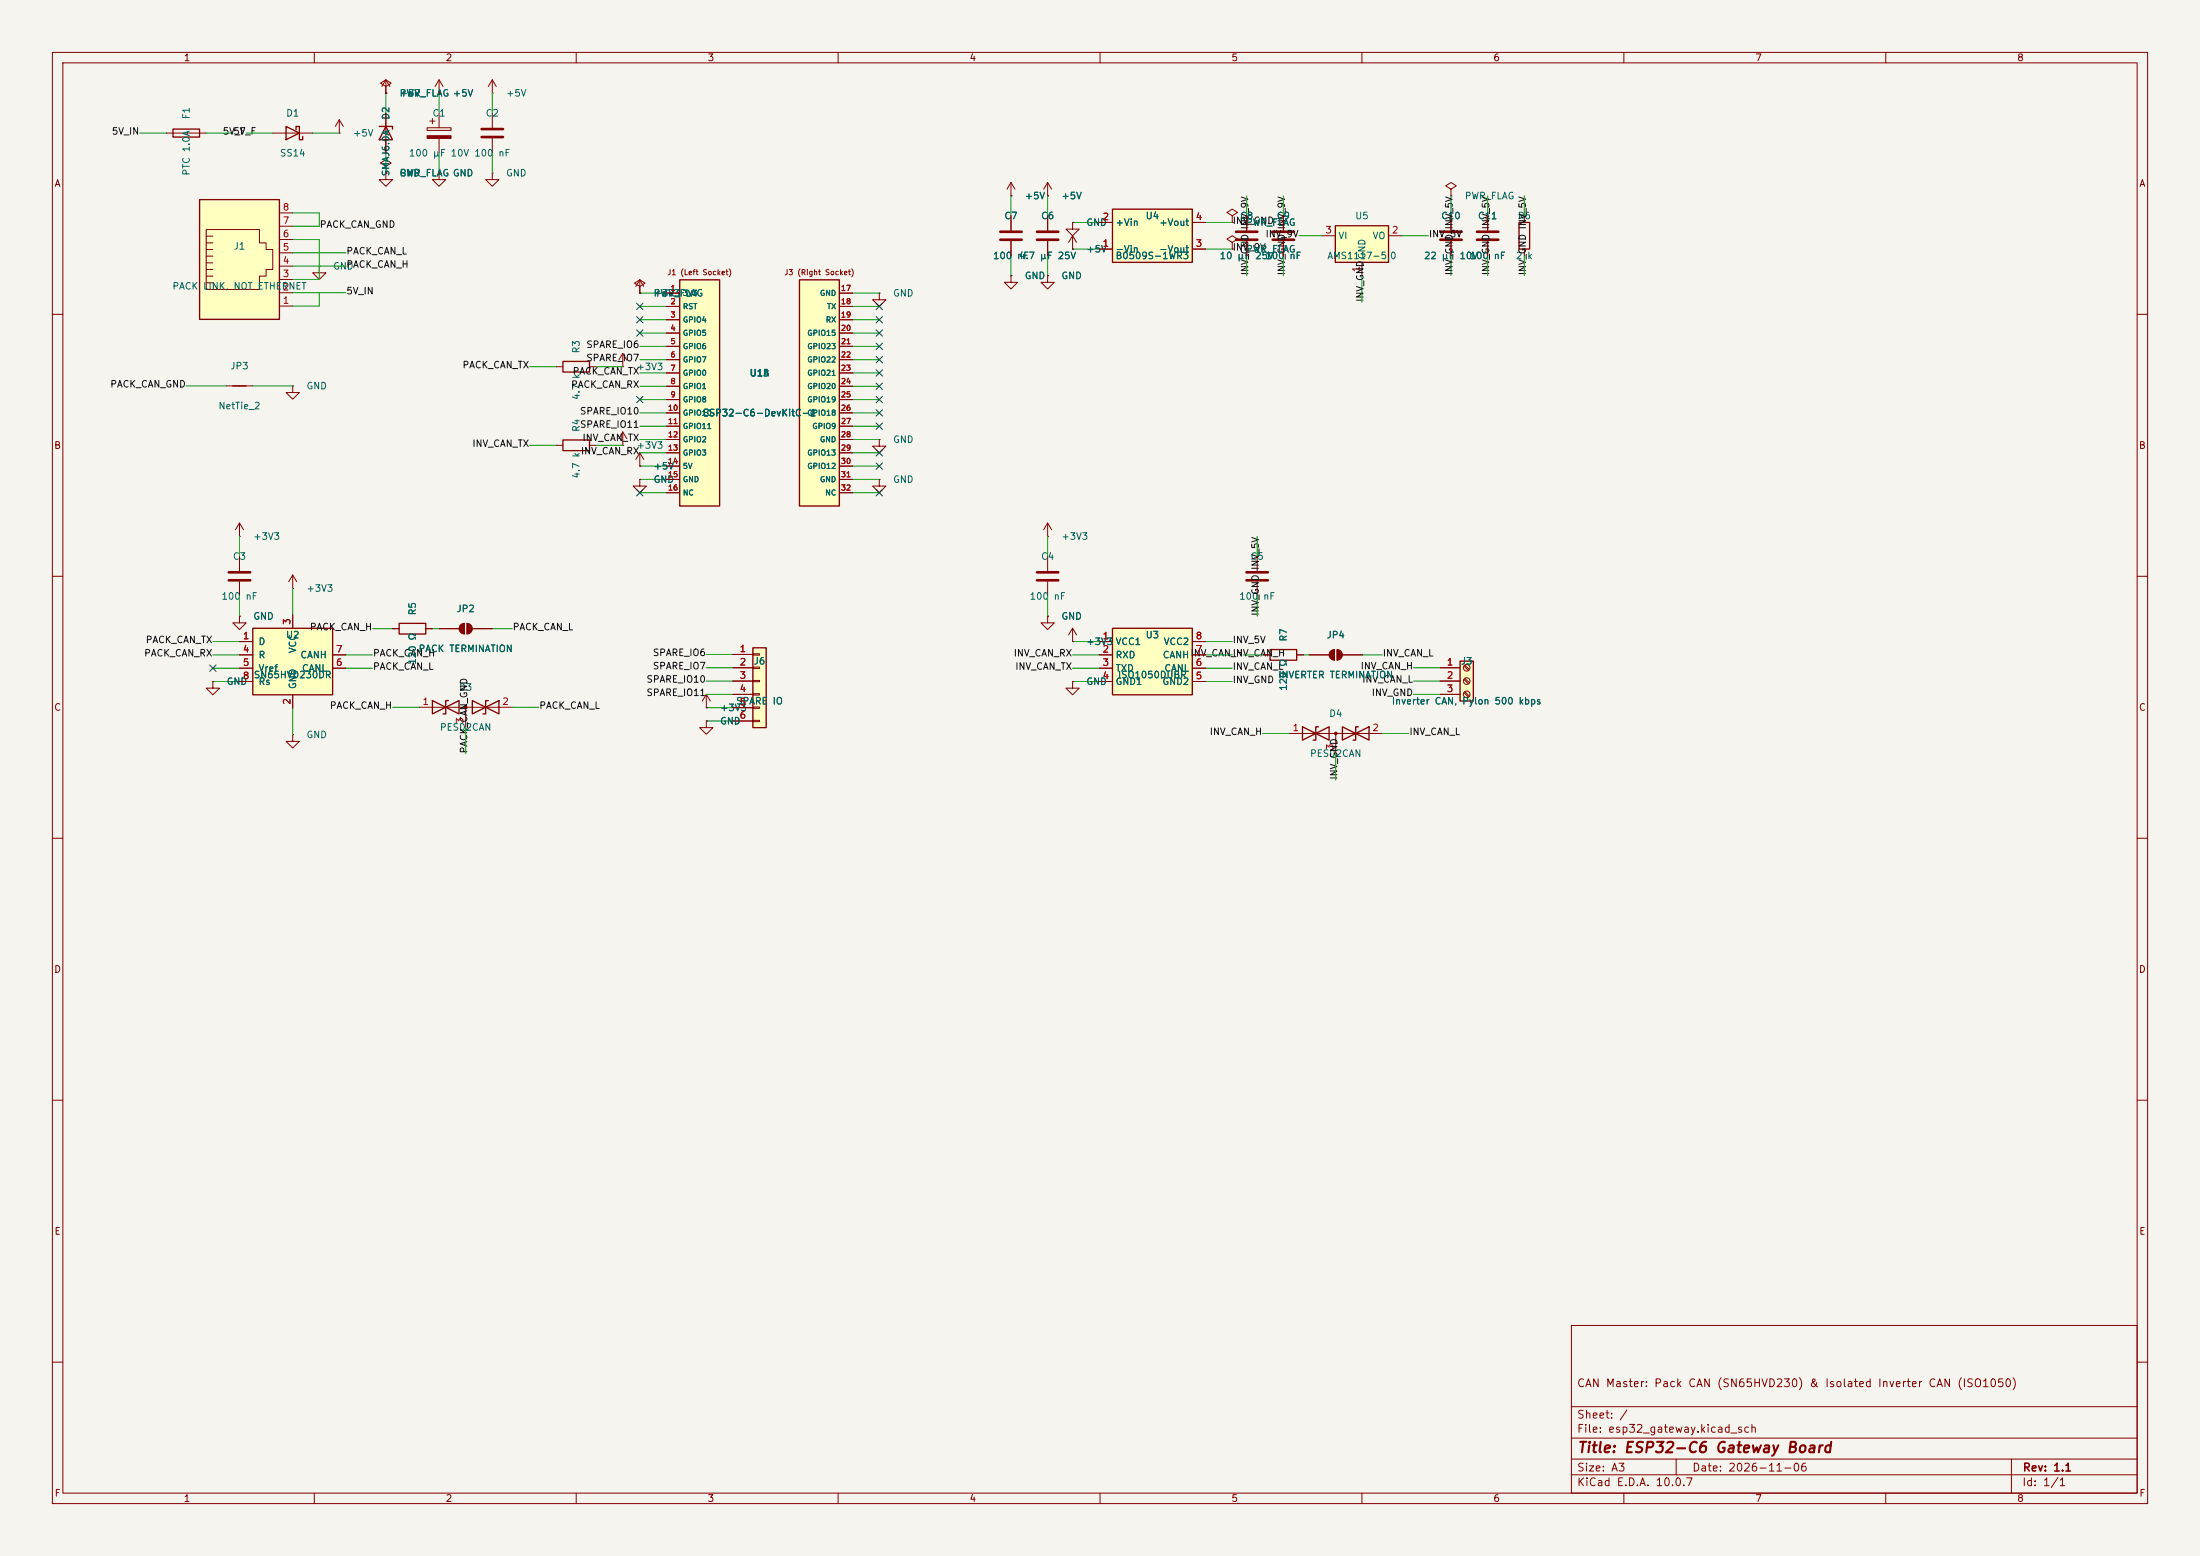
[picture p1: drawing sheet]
<svg xmlns="http://www.w3.org/2000/svg" width="420mm" height="297mm" viewBox="0 0 420 297" stroke-linecap="round" stroke-linejoin="round" font-family="sans-serif">
<path d="M0 0h420v297h-420z" fill="#f5f4ef" stroke="#f5f4ef" stroke-width=".19"/>
<g fill="none" stroke="#840000" stroke-width=".19">
<path d="M10 10h400v277h-400zM12 12h396v273h-396zM60 10v2M110 10v2M160 10v2M210 10v2M260 10v2M310 10v2M360 10v2M204.8 47.5h.1M204.8 45l-.8 1.3M204.8 45l.7 1.3"/>
<path d="M204.8 45v2.5M10 60h2M408 60h2M10 110h2M408 110h2M134.8 137.6v1.3h1.3l-1.3 1.3-1.2-1.3h1.2M134.8 137.6h.1M10 160h2M408 160h2M10 210h2M408 210h2M300 253h108v32h-108z"/>
<path d="M10 260h2M300 278.5h108M300 274.5h108M300 268.5h108M320 278.5v3M384 278.5v6.5M408 260h2M60 285v2M110 285v2M160 285v2M210 285v2M260 285v2"/>
<path d="M300 281.5h108M310 285v2M360 285v2"/>
</g>
<path d="M129.8 53.4h7.6v43.2h-7.6z" fill="#ffffc2"/>
<path d="M129.8 53.4h7.6v43.2h-7.6z" fill="none" stroke="#840000" stroke-width=".25"/>
<g fill="none" stroke="#840000" stroke-width=".19">
<path d="M122.1 54.7l1.1-.7-1.1-.6-1 .6 1 .7v1.3M122.1 56h.1M127.2 56h2.6M127.2 58.5h2.6M204.8 42.5v1.2h1.2l-1.2 1.3-1.3-1.3h1.3M204.8 42.5h.1M127.2 61h2.6M127.2 63.6h2.6M127.2 66.1h2.6M127.2 68.7h2.6M127.2 71.2h2.6M127.2 73.7h2.6"/>
<path d="M127.2 76.3h2.6M127.2 78.8h2.6M122.1 89h.1M122.1 86.4l-.7 1.3M122.1 86.4l.8 1.3M122.1 86.4v2.6M127.2 81.4h2.6M127.2 83.9h2.6M127.2 86.4h2.6M127.2 89h2.6M127.2 91.5h2.6M127.2 94.1h2.6"/>
</g>
<path d="M212.4 39.9h15.2v10.2h-15.2z" fill="#ffffc2"/>
<path d="M212.4 39.9h15.2v10.2h-15.2z" fill="none" stroke="#840000" stroke-width=".25"/>
<g fill="none" stroke="#840000" stroke-width=".19">
<path d="M200 37.4h.1M200 34.8v2.6M200 34.8l-.8 1.3M200 34.8l.8 1.3M122.1 56h.1M122.1 53.4l-.7 1.3M122.1 53.4l.8 1.3M122.1 53.4v2.6M193 52.6v1.3h1.3l-1.3 1.3-1.3-1.3h1.3M193 52.6h.1M193 41.2v2.8M193 46v2.8"/>
<path d="M200 52.6v1.3h1.3l-1.3 1.3-1.3-1.3h1.3M200 52.6h.1M200 41.2v2.8M200 46v2.8M209.8 47.5h2.6M209.8 42.5h2.6M227.6 47.5h2.6M227.6 42.5h2.6"/>
</g>
<path d="M191 44.2h4M191 45.8h4M198 44.2h4M198 45.8h4" fill="none" stroke="#840000" stroke-width=".51"/>
<path d="M152.6 53.4h7.6v43.2h-7.6z" fill="#ffffc2"/>
<path d="M152.6 53.4h7.6v43.2h-7.6z" fill="none" stroke="#840000" stroke-width=".25"/>
<g fill="none" stroke="#840000" stroke-width=".19">
<path d="M193 37.4h.1M193 34.8l-.8 1.3M193 34.8l.8 1.3M193 34.8v2.6M160.2 56h2.6M160.2 58.5h2.6M160.2 61h2.6M160.2 63.6h2.6M160.2 66.1h2.6M160.2 68.7h2.6M160.2 71.2h2.6M160.2 73.7h2.6"/>
<path d="M160.2 76.3h2.6M160.2 78.8h2.6M160.2 81.4h2.6M160.2 83.9h2.6M160.2 86.4h2.6M160.2 89h2.6M160.2 91.5h2.6M160.2 94.1h2.6"/>
</g>
<path d="M143.7 123.6h2.6v15.3h-2.6z" fill="#ffffc2"/>
<path d="M107.5 69h5v2h-5zM107.5 84h5v2h-5zM76.2 119h5.1v2h-5.1zM82.5 133.7l5.1 2.6v-2.6l-5.1 2.6zM85.6 133.7h-.5v2.6h-.5M90.2 133.7l5 2.6v-2.6l-5 2.6zM93.2 133.7h-.5v2.6h-.5M143.7 123.6h2.6v15.3h-2.6zM242.5 124h5v2h-5z" fill="none" stroke="#840000" stroke-width=".25"/>
<g fill="none" stroke="#840000" stroke-width=".19">
<path d="M235.2 41.2l1.1-.6-1.1-.7-1 .7 1 .6v1.3M235.2 42.5h.1M235.2 46.3l1.1-.7-1.1-.6-1 .6 1 .7v1.2M235.2 47.5h.1M238 41.2v2.8M238 46v2.8M245 41.2v2.8M245 46v2.8M106.2 70h1.3M112.5 70h1.3M118.9 70h.1M118.9 67.5l-.8 1.2"/>
<path d="M118.9 67.5l.8 1.2M118.9 67.5v2.5M45.7 99.8l-.7 1.3M45.7 99.8l.8 1.3M45.7 99.8v2.6M106.2 85h1.3M112.5 85h1.3M118.9 85h.1M118.9 82.5v2.5M118.9 82.5l-.8 1.2M118.9 82.5l.8 1.2M122.1 91.5v1.3h1.3l-1.3 1.3-1.2-1.3h1.2"/>
<path d="M122.1 91.5h.1M45.7 102.4h.1M45.7 117.6v1.3h1.3l-1.3 1.3-1.3-1.3h1.3M45.7 117.6h.1M45.7 106.2v2.8M45.7 111v2.8M55.9 112.3h.1M55.9 109.8l-.8 1.2M55.9 109.8l.7 1.2M55.9 109.8v2.5M74.9 120h1.3M81.3 120h1.2"/>
<path d="M83.8 120h3.8M88.6 119v2M89.2 119v2M90.2 120h3.8M80 135h17.8M88.9 135v3.8M134.8 135.1h.1M134.8 132.5l-.7 1.3M134.8 132.5l.8 1.3M134.8 132.5v2.6M139.9 124.9h3.8M139.9 127.5h3.8"/>
<path d="M139.9 130h3.8M139.9 132.5h3.8M139.9 135.1h3.8M139.9 137.6h3.8M143.7 124.8h1.3v.2h-1.3zM143.7 127.3h1.3v.3h-1.3zM143.7 129.9h1.3v.2h-1.3zM143.7 132.4h1.3v.3h-1.3zM143.7 135h1.3v.2h-1.3zM143.7 137.5h1.3v.2h-1.3zM241.2 125h1.3M247.5 125h1.3"/>
<path d="M249.9 125h3.8M254.7 124v2M255.3 124v2M256.3 125h3.8"/>
</g>
<path d="M236 44.2h4M236 45.8h4M243 44.2h4M243 45.8h4M43.7 109.2h4.1M43.7 110.8h4.1" fill="none" stroke="#840000" stroke-width=".51"/>
<g fill="#840000" stroke="#840000" stroke-width=".19">
<path d="M254 124.3l.7-.3v2a1.02 1.02 0 0 1-.9-.6 1.02 1.02 0 0 1 .2-1.1z"/>
<path d="M255.3 124a1.02 1.02 0 0 1 1 1 1.02 1.02 0 0 1-1 1z"/>
<path d="M87.9 119.3l.7-.3v2a1.02 1.02 0 0 1-.9-.6 1.02 1.02 0 0 1 .2-1.1z"/>
<path d="M89.2 119a1.02 1.02 0 0 1 1 1 1.02 1.02 0 0 1-1 1z"/>
<circle cx="88.9" cy="135" r=".25"/>
</g>
<path d="M48.3 119.9h15.2v12.7h-15.2z" fill="#ffffc2"/>
<path d="M290 42.5h2v5h-2zM48.3 119.9h15.2v12.7h-15.2zM248.7 138.7l5 2.6v-2.6l-5 2.6zM251.7 138.7h-.5v2.6h-.5M256.3 138.7l5.1 2.6v-2.6l-5.1 2.6zM259.3 138.7h-.5v2.6h-.5" fill="none" stroke="#840000" stroke-width=".25"/>
<g fill="none" stroke="#840000" stroke-width=".19">
<path d="M291 41.2v1.3M291 47.5v1.3M55.9 117.4v2.5M40.6 130.1v1.2h1.3l-1.3 1.3-1.2-1.3h1.2M40.6 130.1h.1M45.7 122.5h2.6M45.7 125h2.6M45.7 127.5h2.6M45.7 130.1h2.6M55.9 132.6v2.6M63.5 125h2.5M63.5 127.5h2.5"/>
<path d="M246.1 140h17.8M255 140v3.8M55.9 140.2v1.3h1.2l-1.2 1.3-1.3-1.3h1.3M55.9 140.2h.1"/>
</g>
<circle cx="255" cy="140" r=".25" fill="#840000" stroke="#840000" stroke-width=".19"/>
<path d="M278.7 126.2h2.6v7.6h-2.6z" fill="#ffffc2"/>
<path d="M278.7 126.2h2.6v7.6h-2.6z" fill="none" stroke="#840000" stroke-width=".25"/>
<g fill="none" stroke="#840000" stroke-width=".19">
<path d="M240 106.2v2.8M240 111v2.8M274.9 127.5h3.8M274.9 130h3.8M274.9 132.5h3.8M279.5 127.1l.8 .9M279.5 129.7l.8 .8M279.5 132.2l.8 .8M279.6 127l.9 .8M279.6 129.5l.9 .8M279.6 132l.9 .9"/>
<circle cx="280" cy="127.5" r=".63"/>
<circle cx="280" cy="130" r=".63"/>
<circle cx="280" cy="132.5" r=".63"/>
</g>
<path d="M238 109.2h4M238 110.8h4" fill="none" stroke="#840000" stroke-width=".51"/>
<path d="M212.4 119.9h15.2v12.7h-15.2z" fill="#ffffc2"/>
<path d="M33 24.6h5.1v1.6h-5.1zM54.6 24.1l2.5 1.3-2.5 1.3zM56.5 24.8v-.7h.6v2.6h.7v-.7M212.4 119.9h15.2v12.7h-15.2z" fill="none" stroke="#840000" stroke-width=".25"/>
<g fill="none" stroke="#840000" stroke-width=".19">
<path d="M31.7 25.4h7.7M52.1 25.4h7.6M73.7 33v1.3h1.2l-1.2 1.3-1.3-1.3h1.3M73.7 33h.1M61 50.8v1.3h1.2l-1.2 1.2-1.3-1.2h1.3M61 50.8h.1M167.9 56v1.2h1.2l-1.2 1.3-1.3-1.3h1.3M167.9 56h.1M55.9 73.7v1.2h1.2l-1.2 1.3-1.3-1.3h1.3M55.9 73.7h.1M167.9 91.5v1.3h1.2l-1.2 1.3-1.3-1.3h1.3M167.9 91.5h.1"/>
<path d="M167.9 83.9v1.3h1.2l-1.2 1.2-1.3-1.2h1.3M167.9 83.9h.1M200 99.8v2.6M200 99.8l-.8 1.3M200 99.8l.8 1.3M200 117.6v1.3h1.3l-1.3 1.3-1.3-1.3h1.3M200 117.6h.1M200 102.4h.1M200 106.2v2.8M200 111v2.8M204.8 119.9l-.8 1.3M204.8 119.9l.7 1.3"/>
<path d="M204.8 119.9v2.6M204.8 122.5h.1M204.8 130.1v1.2h1.2l-1.2 1.3-1.3-1.3h1.3M204.8 130.1h.1M209.8 122.5h2.6M209.8 125h2.6M209.8 127.5h2.6M209.8 130.1h2.6M227.6 122.5h2.6M227.6 125h2.6M227.6 127.5h2.6M227.6 130.1h2.6"/>
</g>
<path d="M198 109.2h4M198 110.8h4" fill="none" stroke="#840000" stroke-width=".51"/>
<path d="M254.9 43.1h10.2v7h-10.2z" fill="#ffffc2"/>
<path d="M72.4 24.1h2.5v.5M73.7 24.1l1.2 2.6h-2.5zM254.9 43.1h10.2v7h-10.2zM44.4 73.7h2.6" fill="none" stroke="#840000" stroke-width=".25"/>
<g fill="none" stroke="#840000" stroke-width=".19">
<path d="M73.7 16.5l1-.6-1-.7-1.1 .7 1.1 .6v1.3M73.7 17.8h.1M73.7 15.2l-.8 1.3M73.7 15.2l.7 1.3M73.7 15.2v2.6M83.8 17.8h.1M83.8 15.2v2.6M83.8 15.2l-.7 1.3M83.8 15.2l.8 1.3M64.8 25.4h.1M64.8 22.9l-.8 1.2M64.8 22.9l.7 1.2"/>
<path d="M64.8 22.9v2.5M73.7 31.8l1-.7-1-.6-1.1 .6 1.1 .7v1.2M73.7 33h.1M73.7 21.6v7.6M81.5 24.4h4.6v.5h-4.6zM82 23.1h1.1M82.5 22.6v1M83.8 33v1.3h1.3l-1.3 1.3-1.3-1.3h1.3M83.8 33h.1M83.8 21.6v2.8M83.8 26.4v2.8M94 21.6v2.8"/>
<path d="M94 26.4v2.8M277 36.1l1-.6-1-.7-1 .7 1 .6v1.3M277 37.4h.1M252.4 45h2.5M260 50.1v2.5M265.1 45h2.5M284 41.2v2.8M284 46v2.8M43.2 73.7h5.1"/>
</g>
<path d="M81.5 25.9h4.6v.5h-4.6z" fill="#840000" stroke="#840000" stroke-width=".19"/>
<path d="M91.9 24.6h4.1M91.9 26.2h4.1M282 44.2h4M282 45.8h4" fill="none" stroke="#840000" stroke-width=".51"/>
<path d="M38.1 38.1h15.2v22.9h-15.2z" fill="#ffffc2"/>
<g fill="none" stroke="#840000" stroke-width=".19">
<path d="M73.7 17.8h.1M83.8 17.8h.1M94 17.8h.1M94 15.2l-.8 1.3M94 15.2l.7 1.3M94 15.2v2.6M73.7 33h.1M73.7 21.6v2.5M73.7 26.7v2.5M83.8 33h.1M94 33v1.3h1.2l-1.2 1.3-1.3-1.3h1.3M94 33h.1"/>
<path d="M193 37.4h.1M200 37.4h.1M39.4 48.9h1.2M39.4 50.2h1.2M39.4 51.4h1.2M39.4 52.7h1.2M39.4 54h1.2M39.4 43.8h10.1v2.6h1.3v1.2h1.3v3.8h-1.3v1.3h-1.3v2.5h-10.1zM39.4 47.6h1.2M39.4 45.1h1.2M39.4 46.4h1.2M53.3 58.4h2.6"/>
<path d="M53.3 55.9h2.6M53.3 53.3h2.6M53.3 50.8h2.6M53.3 48.3h2.6M53.3 45.7h2.6M53.3 43.2h2.6M53.3 40.6h2.6M122.1 56h.1M127.2 56h2.6M127.2 58.5h2.6M160.2 56h2.6M160.2 58.5h2.6"/>
<path d="M193 52.6h.1M193 41.2v2.8M193 46v2.8M200 52.6h.1M200 41.2v2.8M200 46v2.8M204.8 47.5h.1M204.8 42.5h.1M209.8 47.5h2.6M209.8 42.5h2.6M227.6 47.5h2.6M227.6 42.5h2.6"/>
<path d="M235.2 42.5h.1M235.2 47.5h.1M238 41.2v2.8M238 46v2.8M245 41.2v2.8M245 46v2.8M277 41.2v2.8M277 46v2.8M284 41.2v2.8M284 46v2.8M127.2 61h2.6M127.2 63.6h2.6"/>
<path d="M127.2 66.1h2.6M127.2 68.7h2.6M127.2 71.2h2.6M127.2 73.7h2.6M127.2 76.3h2.6M127.2 78.8h2.6M160.2 61h2.6M160.2 63.6h2.6M160.2 66.1h2.6M160.2 68.7h2.6M160.2 71.2h2.6M160.2 73.7h2.6"/>
<path d="M160.2 76.3h2.6M160.2 78.8h2.6M122.1 91.5h.1M122.1 89h.1M127.2 81.4h2.6M127.2 83.9h2.6M127.2 86.4h2.6M127.2 89h2.6M127.2 91.5h2.6M127.2 94.1h2.6M160.2 81.4h2.6M160.2 83.9h2.6"/>
<path d="M160.2 86.4h2.6M160.2 89h2.6M160.2 91.5h2.6M160.2 94.1h2.6M45.7 117.6h.1M55.9 117.4v2.5M74.9 120h1.3M81.3 120h1.2M83.8 120h3.8M90.2 120h3.8M200 117.6h.1M40.6 130.1h.1"/>
<path d="M45.7 122.5h2.6M45.7 125h2.6M45.7 127.5h2.6M45.7 130.1h2.6M55.9 132.6v2.6M63.5 125h2.5M63.5 127.5h2.5M134.8 135.1h.1M134.8 137.6h.1M139.9 124.9h3.8M139.9 127.5h3.8M139.9 130h3.8"/>
<path d="M139.9 132.5h3.8M139.9 135.1h3.8M139.9 137.6h3.8M204.8 122.5h.1M204.8 130.1h.1M209.8 122.5h2.6M209.8 125h2.6M209.8 127.5h2.6M209.8 130.1h2.6M227.6 122.5h2.6M227.6 125h2.6M227.6 127.5h2.6"/>
<path d="M227.6 130.1h2.6M241.2 125h1.3M247.5 125h1.3M249.9 125h3.8M256.3 125h3.8M274.9 127.5h3.8M274.9 130h3.8M274.9 132.5h3.8"/>
</g>
<path d="M38.1 38.1h15.2v22.9h-15.2z" fill="none" stroke="#840000" stroke-width=".25"/>
<path d="M275 44.2h4M275 45.8h4" fill="none" stroke="#840000" stroke-width=".51"/>
<g fill="none" stroke="#009600" stroke-width=".19">
<path d="M73.7 17.8v3.8M83.8 17.8v3.8M94 17.8v3.8M26.7 25.4h5M39.4 25.4h5M47 25.4h5.1M59.7 25.4h5.1M73.7 29.2v3.8M83.8 29.2v3.8M94 29.2v3.8M193 37.4v3.8M200 37.4v3.8"/>
<path d="M238 37.4v3.8M245 37.4v3.8M277 37.4v3.8M284 37.4v3.8M291 37.4v3.8M55.9 45.7h5.1v7.6h-5.1M55.9 40.6h5.1v2.6h-5.1M55.9 55.9h10.1M55.9 50.8h10.1M55.9 48.3h10.1M61 55.9v2.5h-5.1M122.1 56h5.1"/>
<path d="M122.1 58.5h5.1M162.8 56h5.1M162.8 58.5h5.1M193 48.8v3.8M200 48.8v3.8M204.8 47.5h5M204.8 42.5h5M230.2 47.5h5M230.2 42.5h5M238 48.8v3.8M245 48.8v3.8M248 45h4.4"/>
<path d="M260 52.6v5.1M267.6 45h5.1M277 48.8v3.8M284 48.8v3.8M291 48.8v3.8M35.6 73.7h7.6M48.3 73.7h7.6M101.1 70h5.1M113.8 70h5.1M122.1 76.3h5.1M122.1 78.8h5.1M122.1 63.6h5.1"/>
<path d="M122.1 66.1h5.1M122.1 68.7h5.1M122.1 71.2h5.1M122.1 61h5.1M122.1 73.7h5.1M162.8 76.3h5.1M162.8 78.8h5.1M162.8 63.6h5.1M162.8 66.1h5.1M162.8 68.7h5.1M162.8 71.2h5.1M162.8 61h5.1"/>
<path d="M162.8 73.7h5.1M101.1 85h5.1M113.8 85h5.1M122.1 94.1h5.1M122.1 91.5h5.1M122.1 81.4h5.1M122.1 83.9h5.1M122.1 86.4h5.1M122.1 89h5.1M162.8 94.1h5.1M162.8 91.5h5.1M162.8 81.4h5.1"/>
<path d="M162.8 83.9h5.1M162.8 86.4h5.1M162.8 89h5.1M45.7 102.4v3.8M45.7 113.8v3.8M55.9 112.3v5.1M71.1 120h3.8M82.5 120h1.3M94 120h3.8M200 102.4v3.8M200 113.8v3.8M240 102.4v3.8"/>
<path d="M240 113.8v3.8M40.6 125h5.1M40.6 122.5h5.1M40.6 127.5h5.1M40.6 130.1h5.1M55.9 135.2v5M66 125h5.1M66 127.5h5.1M74.9 135h5.1M88.9 138.8v5.1M97.8 135h5.1M134.8 130h5.1"/>
<path d="M134.8 127.5h5.1M134.8 132.5h5.1M134.8 135.1h5.1M134.8 137.6h5.1M134.8 124.9h5.1M204.8 125h5M204.8 122.5h5M204.8 127.5h5M204.8 130.1h5M230.2 125h5M230.2 122.5h5M230.2 127.5h5"/>
<path d="M230.2 130.1h5M237.4 125h3.8M241 140h5.1M248.8 125h1.1M260.1 125h3.8M263.9 140h5.1M269.8 130h5.1M269.8 127.5h5.1M269.8 132.5h5.1M255 143.8v5.1"/>
</g>
<g fill="none" stroke="#000084" stroke-width=".19">
<path d="M121.5 57.9l1.2 1.2M122.7 57.9l-1.2 1.2M167.3 57.9l1.2 1.2M168.5 57.9l-1.2 1.2M121.5 60.4l1.2 1.2M121.5 75.7l1.2 1.2M121.5 63l1.2 1.2M122.7 60.4l-1.2 1.2M122.7 75.7l-1.2 1.2M122.7 63l-1.2 1.2M167.3 65.5l1.2 1.2M167.3 60.4l1.2 1.2"/>
<path d="M167.3 63l1.2 1.2M167.3 68l1.2 1.3M167.3 70.6l1.2 1.2M167.3 73.1l1.2 1.2M167.3 75.7l1.2 1.2M167.3 78.2l1.2 1.2M168.5 65.5l-1.2 1.2M168.5 60.4l-1.2 1.2M168.5 63l-1.2 1.2M168.5 68l-1.2 1.3M168.5 70.6l-1.2 1.2M168.5 73.1l-1.2 1.2"/>
<path d="M168.5 75.7l-1.2 1.2M168.5 78.2l-1.2 1.2M121.5 93.4l1.2 1.3M122.7 93.4l-1.2 1.3M167.3 93.4l1.2 1.3M167.3 88.4l1.2 1.2M167.3 85.8l1.2 1.2M167.3 80.7l1.2 1.3M168.5 93.4l-1.2 1.3M168.5 88.4l-1.2 1.2M168.5 85.8l-1.2 1.2M168.5 80.7l-1.2 1.3"/>
<path d="M40 126.9l1.2 1.2M41.2 126.9l-1.2 1.2"/>
</g>
<text font-size="2" fill="#840000" x="301" y="277.8">Title: ESP32-C6 Gateway Board</text>
<g font-size="1.5" fill="#840000">
<text x="300.9" y="265.1">CAN Master: Pack CAN (SN65HVD230) &amp; Isolated Inverter CAN (ISO1050)</text>
<text x="300.9" y="273.8">File: esp32_gateway.kicad_sch</text>
<text x="300.9" y="271.1">Sheet: /</text>
<text x="300.9" y="281.2">Size: A3</text>
<text x="322.9" y="281.2">Date: 2026-11-06</text>
<text x="386" y="281.2">Rev: 1.1</text>
<text x="300.9" y="284">KiCad E.D.A. 10.0.7</text>
<text x="385.9" y="284">Id: 1/1</text>
</g>
<g font-size="1.3" fill="#840000">
<text x="35" y="12">1</text>
<text x="85" y="12">2</text>
<text x="135" y="12">3</text>
<text x="185" y="12">4</text>
<text x="235" y="12">5</text>
<text x="285" y="12">6</text>
<text x="335" y="12">7</text>
<text x="385" y="12">8</text>
<text x="10.3" y="36">A</text>
<text x="408.3" y="36">A</text>
<text x="10.2" y="86">B</text>
<text x="408.2" y="86">B</text>
<text x="10.2" y="136">C</text>
<text x="408.2" y="136">C</text>
<text x="10.2" y="186">D</text>
<text x="408.2" y="186">D</text>
<text x="10.3" y="236">E</text>
<text x="408.3" y="236">E</text>
<text x="10.3" y="286">F</text>
<text x="35" y="287">1</text>
<text x="85" y="287">2</text>
<text x="135" y="287">3</text>
<text x="185" y="287">4</text>
<text x="235" y="287">5</text>
<text x="285" y="287">6</text>
<text x="335" y="287">7</text>
<text x="385" y="287">8</text>
<text x="408.3" y="286">F</text>
</g>
<g font-size="1.3" fill="#006464">
<text x="36.5" y="22.9" transform="rotate(-90 36.5 22.9)">F1</text>
<text x="54.5" y="22.6">D1</text>
<text x="74.6" y="23" transform="rotate(-90 74.6 23)">D2</text>
<text x="76.2" y="18.7">PWR_FLAG +5V</text>
<text x="76.2" y="18.7">+5V</text>
<text x="82.5" y="22.6">C1</text>
<text x="92.6" y="22.6">C2</text>
<text x="96.5" y="18.7">+5V</text>
<text x="67.3" y="26.4">+5V</text>
<text x="36.5" y="33.6" transform="rotate(-90 36.5 33.6)">PTC 1.0A</text>
<text x="53.3" y="30.2">SS14</text>
<text x="74.6" y="33.8" transform="rotate(-90 74.6 33.8)">SMAJ6.0A</text>
<text x="76.2" y="34">GND</text>
<text x="76.2" y="34">PWR_FLAG GND</text>
<text x="77.9" y="30.2">100 µF 10V 100</text>
<text x="95" y="30.2">nF</text>
<text x="96.5" y="34">GND</text>
<text x="195.5" y="38.3">+5V</text>
<text x="202.5" y="38.3">+5V</text>
<text x="279.5" y="38.3">PWR_FLAG</text>
<text x="44.5" y="48">J1</text>
<text x="191.6" y="42.2">C7</text>
<text x="198.6" y="42.2">C6</text>
<text x="207.3" y="43.4">GND</text>
<text x="212.9" y="43.4">+Vin</text>
<text x="218.6" y="42.2">U4</text>
<text x="221.2" y="43.4">+Vout</text>
<text x="236.6" y="42.2">C8</text>
<text x="237.8" y="43.4">PWR_FLAG</text>
<text x="243.6" y="42.2">C9</text>
<text x="255.4" y="46">VI</text>
<text x="258.6" y="42.2">U5</text>
<text x="261.9" y="46">VO</text>
<text x="275" y="42.2">C10</text>
<text x="282" y="42.2">C11</text>
<text x="289.6" y="42.2">R6</text>
<text x="63.5" y="51.8">GND</text>
<text x="189.5" y="49.8">100</text>
<text x="194.1" y="49.8">nF</text>
<text x="194.4" y="49.8">4.7 µF 25V</text>
<text x="195.5" y="53.6">GND</text>
<text x="202.5" y="53.6">GND</text>
<text x="207.3" y="48.5">+5V</text>
<text x="212.9" y="49.8">B0509S-1WR3</text>
<text x="212.9" y="48.5">-Vin</text>
<text x="221.2" y="48.5">-Vout</text>
<text x="232.7" y="49.8">10 µF 25V</text>
<text x="237.8" y="48.5">PWR_FLAG</text>
<text x="241.5" y="49.8">100</text>
<text x="246.1" y="49.8">nF</text>
<text x="253.3" y="49.8">AMS1117-5.0</text>
<text x="261" y="49.6" transform="rotate(-90 261 49.6)">GND</text>
<text x="271.7" y="49.8">22 µF 10V</text>
<text x="280.5" y="49.8">100</text>
<text x="285.1" y="49.8">nF</text>
<text x="289.3" y="49.8">2</text>
<text x="291.4" y="49.8">k</text>
<text x="32.8" y="55.6">PACK</text>
<text x="38.7" y="55.6">LINK, NOT ETHERNET</text>
<text x="124.7" y="56.9">PWR_FLAG</text>
<text x="124.7" y="56.9">+3V3</text>
<text x="170.4" y="56.9">GND</text>
<text x="43.9" y="70.8">JP3</text>
<text x="111" y="67.6" transform="rotate(-90 111 67.6)">R3</text>
<text x="121.4" y="71">+3V3</text>
<text x="58.4" y="74.6">GND</text>
<text x="111" y="76.4" transform="rotate(-90 111 76.4)">4.7 k</text>
<text x="143" y="72.2">U1B</text>
<text x="143.1" y="72.2">U1A</text>
<text x="41.6" y="78.4">NetTie_2</text>
<text x="111" y="82.6" transform="rotate(-90 111 82.6)">R4</text>
<text x="134" y="79.8">ESP32-C6-DevKitC-1</text>
<text x="121.4" y="86">+3V3</text>
<text x="124.7" y="89.9">+5V</text>
<text x="170.4" y="84.9">GND</text>
<text x="111" y="91.4" transform="rotate(-90 111 91.4)">4.7 k</text>
<text x="124.7" y="92.5">GND</text>
<text x="170.4" y="92.5">GND</text>
<text x="44.4" y="107.2">C3</text>
<text x="48.2" y="103.3">+3V3</text>
<text x="198.6" y="107.2">C4</text>
<text x="202.5" y="103.3">+3V3</text>
<text x="238.6" y="107.2">C5</text>
<text x="58.4" y="113.3">+3V3</text>
<text x="42.2" y="114.8">100</text>
<text x="46.8" y="114.8">nF</text>
<text x="48.2" y="118.6">GND</text>
<text x="79.7" y="117.6" transform="rotate(-90 79.7 117.6)">R5</text>
<text x="87" y="117.2">JP2</text>
<text x="196.5" y="114.8">100</text>
<text x="201.1" y="114.8">nF</text>
<text x="202.5" y="118.6">GND</text>
<text x="236.5" y="114.8">100</text>
<text x="241.1" y="114.8">nF</text>
<text x="49.2" y="123.4">D</text>
<text x="49.2" y="126">R</text>
<text x="54.5" y="122.2">U2</text>
<text x="56.8" y="124.8" transform="rotate(-90 56.8 124.8)">VCC</text>
<text x="57.2" y="126">CANH</text>
<text x="79.8" y="124.8">PACK TERMINATION</text>
<text x="207.3" y="123.4">+3V3</text>
<text x="212.9" y="123.4">VCC1</text>
<text x="212.9" y="126">RXD</text>
<text x="218.6" y="122.2">U3</text>
<text x="221.9" y="126">CANH</text>
<text x="222" y="123.4">VCC2</text>
<text x="246" y="122.6" transform="rotate(-90 246 122.6)">R7</text>
<text x="253.1" y="122.2">JP4</text>
<text x="43.2" y="131">GND</text>
<text x="48.3" y="129.8">SN65HVD230DR</text>
<text x="49.2" y="128.5">Vref</text>
<text x="49.2" y="131">Rs</text>
<text x="56.8" y="131.6" transform="rotate(-90 56.8 131.6)">GND</text>
<text x="57.5" y="128.5">CANL</text>
<text x="79.7" y="127" transform="rotate(-90 79.7 127)">120 Ω</text>
<text x="143.8" y="127.2">J6</text>
<text x="207.3" y="131">GND</text>
<text x="212.9" y="128.5">TXD</text>
<text x="212.9" y="131">GND1</text>
<text x="213.3" y="129.8">ISO1050DUBR</text>
<text x="221.8" y="131">GND2</text>
<text x="222.2" y="128.5">CANL</text>
<text x="243.9" y="129.8">INVERTER TERMINATION</text>
<text x="246" y="132" transform="rotate(-90 246 132)">120 Ω</text>
<text x="278.8" y="127.2">J3</text>
<text x="87.5" y="132.2">D3</text>
<text x="137.4" y="136">+3V3</text>
<text x="140.4" y="134.8">SPARE</text>
<text x="147.4" y="134.8">IO</text>
<text x="253.6" y="137.2">D4</text>
<text x="265.6" y="134.8">Inverter CAN, Pylon 500 kbps</text>
<text x="58.4" y="141.2">GND</text>
<text x="83.9" y="139.8">PESD2CAN</text>
<text x="137.4" y="138.6">GND</text>
<text x="250" y="144.8">PESD2CAN</text>
</g>
<g font-size="1.3" fill="#0f0f0f">
<text x="21.2" y="26">5V_IN</text>
<text x="44.4" y="26">5V_F</text>
<text x="60.9" y="43.8">PACK_CAN_GND</text>
<text x="235.2" y="43.1">INV_GND</text>
<text x="238.6" y="43.9" transform="rotate(-90 238.6 43.9)">INV_9V</text>
<text x="241.5" y="45.6">INV_9V</text>
<text x="245.6" y="43.9" transform="rotate(-90 245.6 43.9)">INV_9V</text>
<text x="272.7" y="45.6">INV_5V</text>
<text x="277.6" y="43.9" transform="rotate(-90 277.6 43.9)">INV_5V</text>
<text x="284.6" y="43.9" transform="rotate(-90 284.6 43.9)">INV_5V</text>
<text x="66" y="48.9">PACK_CAN_L</text>
<text x="66" y="51.4">PACK_CAN_H</text>
<text x="235.2" y="48.2">INV_9V</text>
<text x="238.6" y="52.6" transform="rotate(-90 238.6 52.6)">INV_GND</text>
<text x="245.6" y="52.6" transform="rotate(-90 245.6 52.6)">INV_GND</text>
<text x="277.6" y="52.6" transform="rotate(-90 277.6 52.6)">INV_GND</text>
<text x="284.6" y="52.6" transform="rotate(-90 284.6 52.6)">INV_GND</text>
<text x="291.6" y="52.6" transform="rotate(-90 291.6 52.6)">INV_GND INV_5V</text>
<text x="66" y="56.5">5V_IN</text>
<text x="260.6" y="57.7" transform="rotate(-90 260.6 57.7)">INV_GND</text>
<text x="88.2" y="70.6">PACK_CAN_TX</text>
<text x="109.2" y="71.8">PACK_CAN_TX</text>
<text x="111.8" y="69.3">SPARE_IO7</text>
<text x="111.8" y="66.7">SPARE_IO6</text>
<text x="20.9" y="74.3">PACK_CAN_GND</text>
<text x="108.9" y="74.3">PACK_CAN_RX</text>
<text x="110.6" y="79.4">SPARE_IO10</text>
<text x="110.6" y="82">SPARE_IO11</text>
<text x="90.1" y="85.6">INV_CAN_TX</text>
<text x="110.8" y="87">INV_CAN_RX</text>
<text x="111.1" y="84.5">INV_CAN_TX</text>
<text x="240.6" y="108.9" transform="rotate(-90 240.6 108.9)">INV_5V</text>
<text x="240.6" y="117.6" transform="rotate(-90 240.6 117.6)">INV_GND</text>
<text x="27.4" y="125.6">PACK_CAN_RX</text>
<text x="27.7" y="123.1">PACK_CAN_TX</text>
<text x="59" y="120.6">PACK_CAN_H</text>
<text x="71.1" y="125.6">PACK_CAN_H</text>
<text x="97.8" y="120.6">PACK_CAN_L</text>
<text x="124.5" y="125.5">SPARE_IO6</text>
<text x="193.4" y="125.6">INV_CAN_RX</text>
<text x="227.2" y="125.6">INV_CAN_H</text>
<text x="235.2" y="123.1">INV_5V</text>
<text x="235.2" y="125.6">INV_CAN_H</text>
<text x="263.9" y="125.6">INV_CAN_L</text>
<text x="71.1" y="128.2">PACK_CAN_L</text>
<text x="123.3" y="130.6">SPARE_IO10</text>
<text x="124.5" y="128.1">SPARE_IO7</text>
<text x="193.7" y="128.2">INV_CAN_TX</text>
<text x="235.2" y="128.2">INV_CAN_L</text>
<text x="235.2" y="130.7">INV_GND</text>
<text x="259.6" y="128.1">INV_CAN_H</text>
<text x="259.9" y="130.6">INV_CAN_L</text>
<text x="62.8" y="135.6">PACK_CAN_H</text>
<text x="102.8" y="135.6">PACK_CAN_L</text>
<text x="123.3" y="133.2">SPARE_IO11</text>
<text x="261.8" y="133.2">INV_GND</text>
<text x="89.5" y="143.9" transform="rotate(-90 89.5 143.9)">PACK_CAN_GND</text>
<text x="230.8" y="140.6">INV_CAN_H</text>
<text x="268.9" y="140.6">INV_CAN_L</text>
<text x="255.6" y="148.9" transform="rotate(-90 255.6 148.9)">INV_GND</text>
</g>
<g font-size="1.3" fill="#a90000">
<text x="53.9" y="40.5">8</text>
<text x="53.9" y="45.6">6</text>
<text x="53.9" y="43">7</text>
<text x="210.4" y="47.4">1</text>
<text x="210.4" y="42.3">2</text>
<text x="228.2" y="47.4">3</text>
<text x="228.2" y="42.3">4</text>
<text x="252.9" y="44.9">3</text>
<text x="265.6" y="44.9">2</text>
<text x="53.9" y="53.2">3</text>
<text x="53.9" y="50.7">4</text>
<text x="53.9" y="48.1">5</text>
<text x="259.9" y="52.1" transform="rotate(-90 259.9 52.1)">1</text>
<text x="53.9" y="58.3">1</text>
<text x="53.9" y="55.7">2</text>
<text x="55.7" y="119.4" transform="rotate(-90 55.7 119.4)">3</text>
<text x="46.3" y="122.3">1</text>
<text x="46.3" y="124.9">4</text>
<text x="64" y="124.9">7</text>
<text x="141.1" y="124.8">1</text>
<text x="210.4" y="122.3">1</text>
<text x="210.4" y="124.9">2</text>
<text x="228.2" y="124.9">7</text>
<text x="228.2" y="122.3">8</text>
<text x="46.3" y="127.4">5</text>
<text x="46.3" y="129.9">8</text>
<text x="64" y="127.4">6</text>
<text x="141.1" y="127.3">2</text>
<text x="141.1" y="129.9">3</text>
<text x="210.4" y="127.4">3</text>
<text x="210.4" y="129.9">4</text>
<text x="228.2" y="129.9">5</text>
<text x="228.2" y="127.4">6</text>
<text x="276.1" y="127.3">1</text>
<text x="276.1" y="129.9">2</text>
<text x="55.7" y="134.6" transform="rotate(-90 55.7 134.6)">2</text>
<text x="80.5" y="134.9">1</text>
<text x="95.8" y="134.9">2</text>
<text x="141.1" y="132.4">4</text>
<text x="141.1" y="134.9">5</text>
<text x="141.1" y="137.5">6</text>
<text x="276.1" y="132.4">3</text>
<text x="88.8" y="138.3" transform="rotate(-90 88.8 138.3)">3</text>
<text x="246.6" y="139.9">1</text>
<text x="254.9" y="143.3" transform="rotate(-90 254.9 143.3)">3</text>
<text x="261.9" y="139.9">2</text>
</g>
<g font-size="1" fill="#840000">
<text x="127.3" y="52.8">J1 (Left Socket)</text>
<text x="149.6" y="52.8">J3 (Right Socket)</text>
</g>
<g font-size="1" fill="#a90000">
<text x="127.9" y="55.8">1</text>
<text x="127.9" y="58.3">2</text>
<text x="160.4" y="55.8">17</text>
<text x="160.4" y="58.3">18</text>
<text x="127.9" y="60.8">3</text>
<text x="127.9" y="63.4">4</text>
<text x="127.9" y="65.9">5</text>
<text x="160.4" y="60.8">19</text>
<text x="160.4" y="63.4">20</text>
<text x="160.4" y="65.9">21</text>
<text x="127.9" y="68.5">6</text>
<text x="127.9" y="71">7</text>
<text x="160.4" y="68.5">22</text>
<text x="160.4" y="71">23</text>
<text x="127.9" y="73.5">8</text>
<text x="127.9" y="76.1">9</text>
<text x="160.4" y="73.5">24</text>
<text x="160.4" y="76.1">25</text>
<text x="127.4" y="78.6">10</text>
<text x="127.4" y="81.2">11</text>
<text x="127.4" y="83.7">12</text>
<text x="160.4" y="78.6">26</text>
<text x="160.4" y="81.2">27</text>
<text x="160.4" y="83.7">28</text>
<text x="127.4" y="86.2">13</text>
<text x="127.4" y="88.8">14</text>
<text x="160.4" y="86.2">29</text>
<text x="160.4" y="88.8">30</text>
<text x="127.4" y="91.3">15</text>
<text x="127.4" y="93.9">16</text>
<text x="160.4" y="91.3">31</text>
<text x="160.4" y="93.9">32</text>
</g>
<g font-size="1" fill="#006464">
<text x="130.3" y="56.7">3V3</text>
<text x="130.3" y="59.3">RST</text>
<text x="156.4" y="56.7">GND</text>
<text x="157.8" y="59.3">TX</text>
<text x="130.3" y="61.8">GPIO4</text>
<text x="130.3" y="64.3">GPIO5</text>
<text x="154" y="64.3">GPIO15</text>
<text x="157.5" y="61.8">RX</text>
<text x="130.3" y="66.9">GPIO6</text>
<text x="130.3" y="69.4">GPIO7</text>
<text x="130.3" y="72">GPIO0</text>
<text x="154" y="66.9">GPIO23</text>
<text x="154" y="69.4">GPIO22</text>
<text x="154" y="72">GPIO21</text>
<text x="130.3" y="74.5">GPIO1</text>
<text x="130.3" y="77">GPIO8</text>
<text x="154" y="74.5">GPIO20</text>
<text x="154" y="77">GPIO19</text>
<text x="130.3" y="79.6">GPIO10</text>
<text x="130.3" y="82.1">GPIO11</text>
<text x="154" y="79.6">GPIO18</text>
<text x="155" y="82.1">GPIO9</text>
<text x="130.3" y="84.7">GPIO2</text>
<text x="130.3" y="87.2">GPIO3</text>
<text x="130.3" y="89.7">5V</text>
<text x="154" y="87.2">GPIO13</text>
<text x="154" y="89.7">GPIO12</text>
<text x="156.4" y="84.7">GND</text>
<text x="130.3" y="92.3">GND</text>
<text x="130.3" y="94.8">NC</text>
<text x="156.4" y="92.3">GND</text>
<text x="157.4" y="94.8">NC</text>
</g>
</svg>
